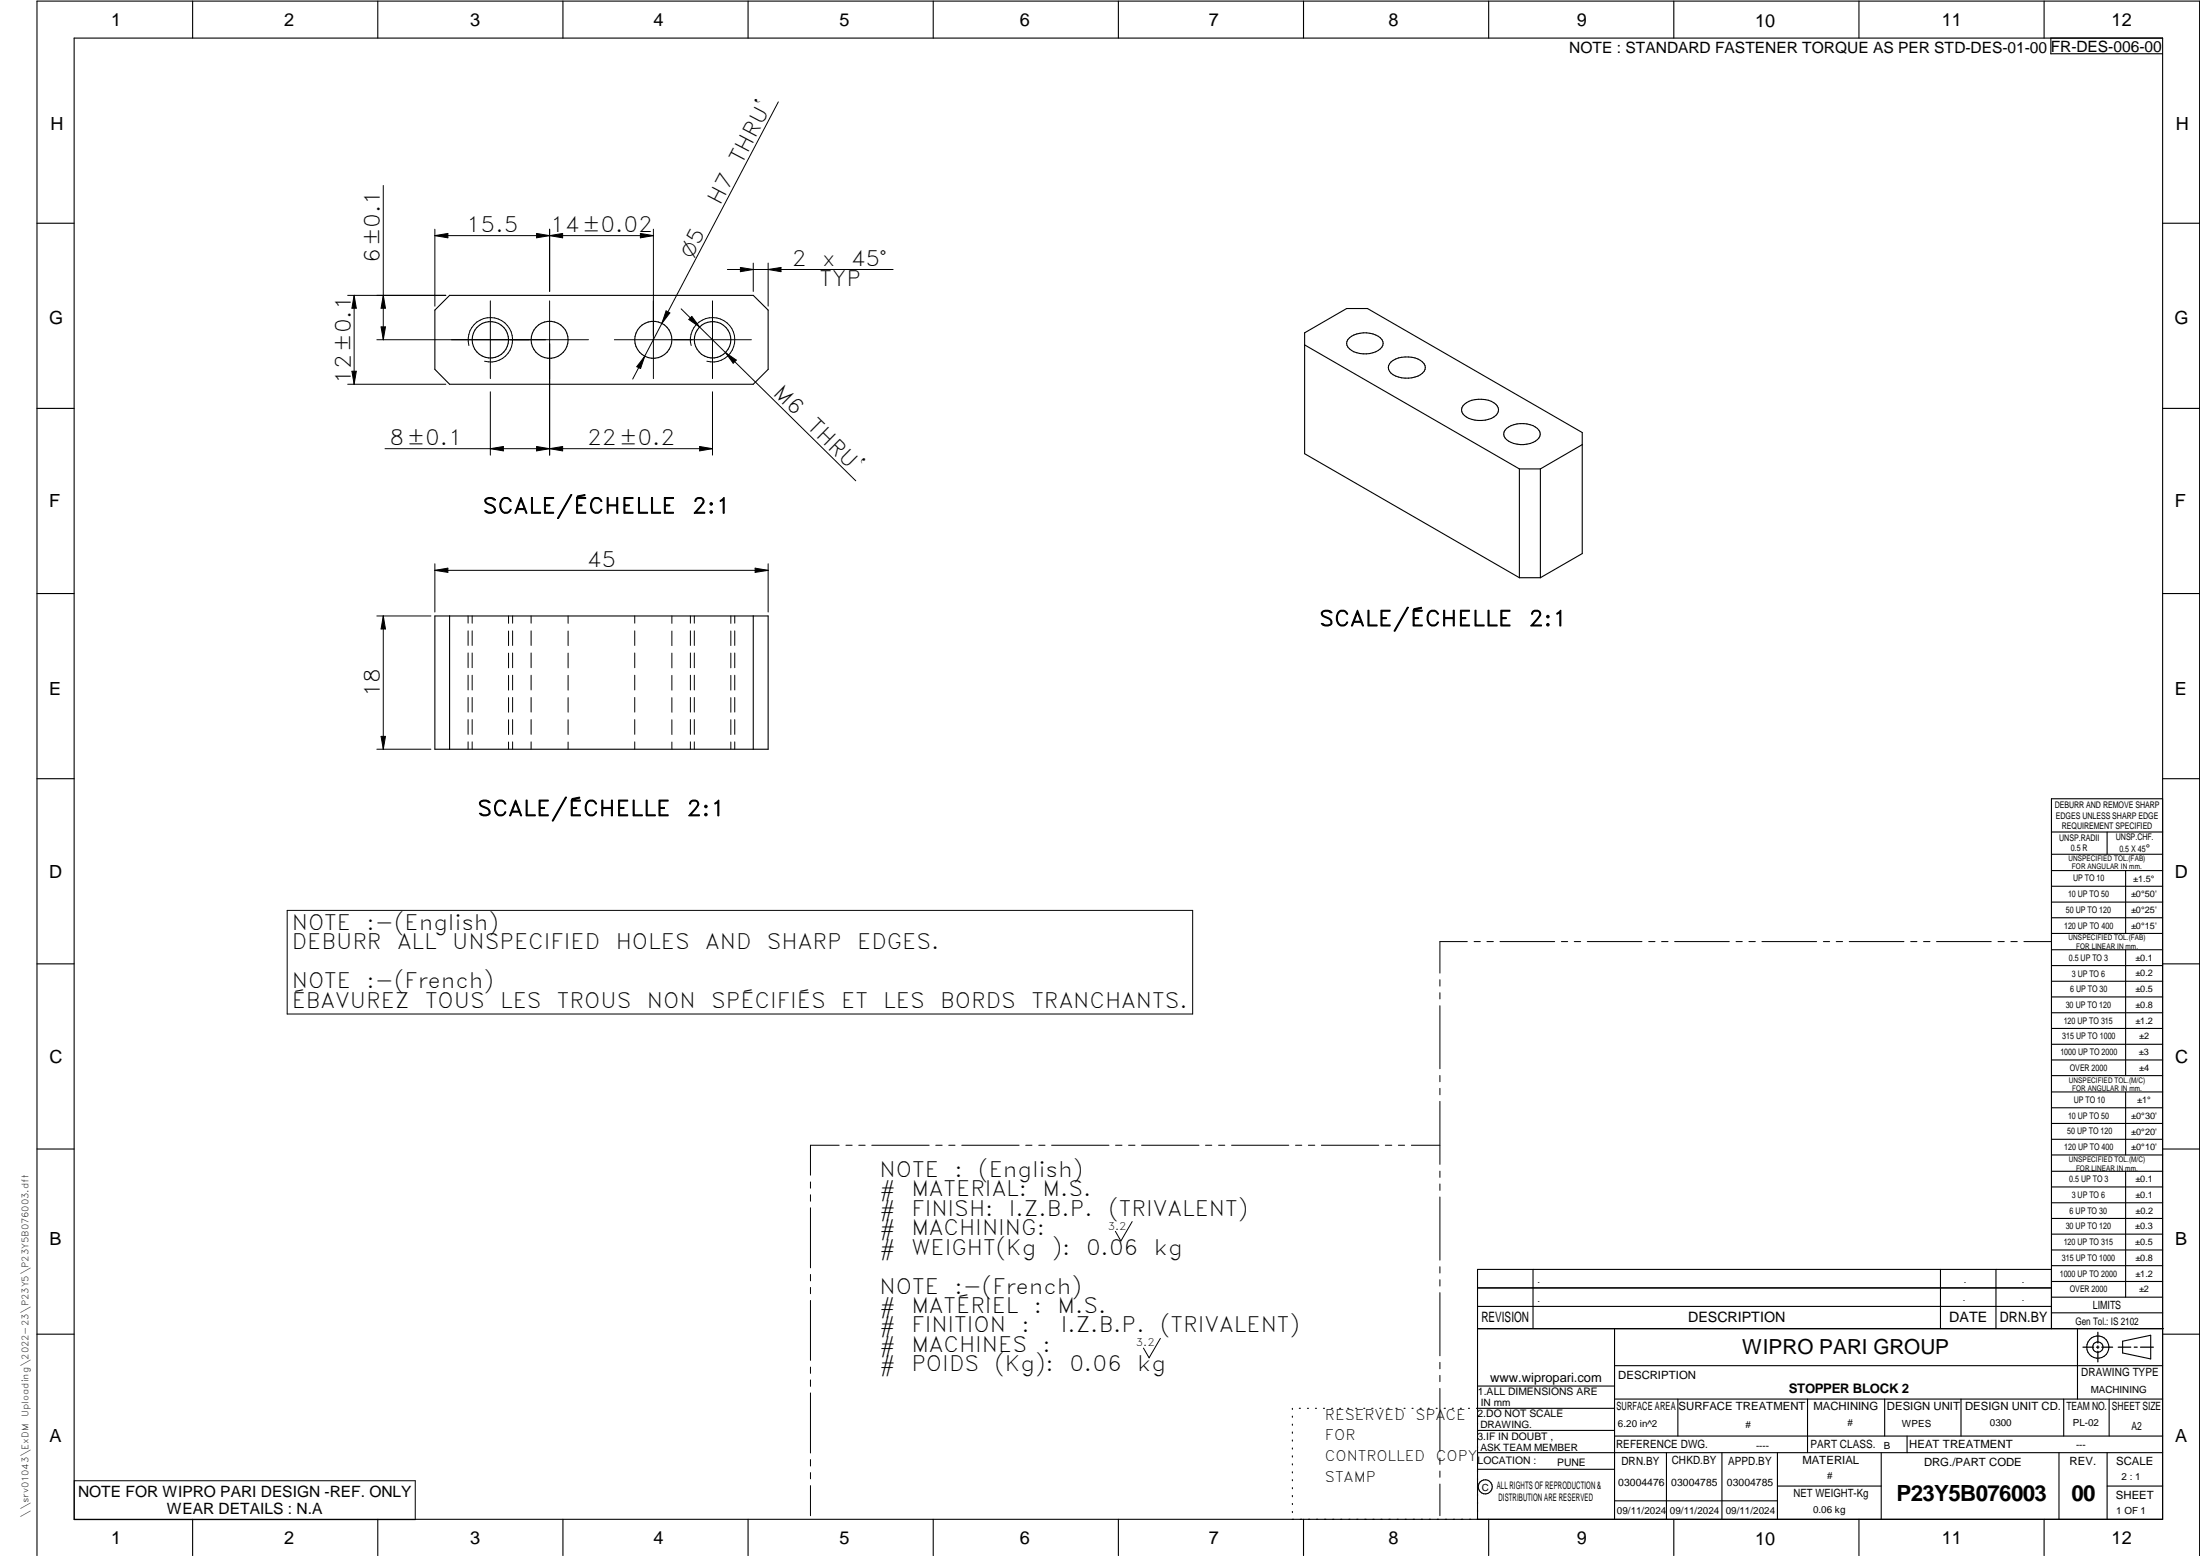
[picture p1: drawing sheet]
<svg xmlns="http://www.w3.org/2000/svg" width="594mm" height="420mm" viewBox="0 0 594 420" stroke-linecap="round" stroke-linejoin="round" font-family="sans-serif">
<g fill="none" stroke="#000" stroke-width=".3">
<path d="M20 10.3h564v400h-564zM52 .3v10M102 .3v10M152 .3v10M202 .3v10M252 .3v10M302 .3v10M352 .3v10M402 .3v10M452 .3v10M502 .3v10M552 .3v10"/>
<path d="M553.8 10.3v4.2h30.2M10 60.3h10M584 60.3h10M117.4 83.7l4-3.9h82l4 3.9v16l-4 4.1h-82l-4-4.1zM352.3 93.1l58 33.5M364.4 91.2a6.8 6.8 0 0 1 8.8 .5 1.99 1.99 0 0 1-1 2.9 7.2 7.2 0 0 1-7.8-.4 1.82 1.82 0 0 1 0-3zM375.6 97.7a7 7 0 0 1 8.9 .5 2.02 2.02 0 0 1-.9 3 7.5 7.5 0 0 1-8-.4 1.93 1.93 0 0 1 0-3.1zM10 110.3h10M395.4 109.2a7.3 7.3 0 0 1 8.5 0 2.03 2.03 0 0 1-.5 3.4 7.5 7.5 0 0 1-8-.4 1.86 1.86 0 0 1 0-3zM406.8 115.7a7.2 7.2 0 0 1 8.4 0 1.98 1.98 0 0 1-.6 3.4 6.9 6.9 0 0 1-8.2-.9 1.82 1.82 0 0 1 .4-2.5zM584 110.3h10M410.3 126.6v29.4"/>
<path d="M410.3 126.6h5.7M416 126.6v29.4M427.3 120.1l-11.3 6.5M410.3 156h5.7M416 156l11.3-6.5v-32.7l-58-33.5h-5.7l-11.3 6.6v32.6l58 33.5M10 160.3h10M117.4 166.3h90v36h-90zM121.4 166.3v36M203.4 166.3v36M584 160.3h10M10 210.3h10M584 215.7h-30v143.1"/>
<path d="M584 210.3h10M554 224.7h30M554 230.7h30M554 235.1h30M554 239.3h30M569 224.7v6M574 235.1v17M554 243.6h30M554 247.8h30M554 252.1h30M554 256.5h30M574 256.5v33.9"/>
<path d="M10 260.3h10M554 260.7h30M554 265h30M554 269.2h30M554 273.5h30M554 277.7h30M584 260.3h10M554 282h30M554 286.2h30M554 290.4h30M554 294.9h30M554 299.1h30"/>
<path d="M574 294.9v17M10 310.3h10M554 303.4h30M554 307.6h30M554 311.9h30M554 316.3h30M574 316.3v34M584 310.3h10M554 320.5h30M554 324.8h30M554 329h30M554 333.2h30"/>
<path d="M554 337.5h30M399 358.8h185.2M399 352.8h155M399 347.8h155M414 342.8v16M436 358.8v51.5M524 342.8v16M539 342.8v16M554 341.8h30M554 346h30M554 350.3h30M554 354.5h30"/>
<path d="M554 342.8h-155v67.5M561 358.8v19M10 360.3h10M399 374.3h37M436 377.8h148M453.1 377.8v10M488.1 377.8v14.5M508.9 377.8v10M529.5 377.8v10M557.3 377.8v10M569.5 377.8v10M573.2 362.2l7.6-1.6v6.3l-7.6-1.6z"/>
<path d="M584 368.8h-148M584 360.3h10M349 380.3v.3M349 382.4v.3M349 384.6v.3M349 386.7v.3M349 388.8v.3M349 391v.3M349 393.1v.3M349 395.3v.3M349 397.4v.3M349 399.5v.3"/>
<path d="M350.9 380.3h.2M353.1 380.3h.2M355.2 380.3h.3M357.4 380.3h.3M359.6 380.3h.3M361.7 380.3h.3M363.9 380.3h.3M366.1 380.3h.3M368.3 380.3h.2M370.4 380.3h.3M372.6 380.3h.3M374.8 380.3h.3"/>
<path d="M376.9 380.3h.4M379.1 380.3h.3M381.3 380.3h.3M383.4 380.3h.4M385.6 380.3h.3M387.8 380.3h.3M390 380.3h.3M392.2 380.3h.3M394.3 380.3h.3M396.5 380.3h.3M398.7 380.3h37.3M399 396.7h37"/>
<path d="M399 392.3h185M399 386.2h37M436 387.8h148M450 392.3v18M465 392.3v18M480 392.3v18M508 392.3v18M515 387.8v4.5M556 392.3v18M569 392.3v18M52 410.3v9.7M102 410.3v9.7"/>
<path d="M152 410.3v9.7M202 410.3v9.7M252 410.3v9.7M302 410.3v9.7M349 401.7v.3M349 403.8v.4M349 406v.3M349 408.1v.3M352 410.3v9.7M402 410.3v9.7M436 405.3h44M452 410.3v9.7"/>
<path d="M480 401.3h28M502 410.3v9.7M552 410.3v9.7M569 401.3h15M10 420v-419.7h584v419.7"/>
<circle cx="132.4" cy="91.8" r="4.9"/>
<circle cx="148.4" cy="91.8" r="5"/>
<circle cx="176.4" cy="91.7" r="5"/>
<circle cx="192.4" cy="91.7" r="4.9"/>
<circle cx="566.5" cy="363.7" r="1.39"/>
<circle cx="566.5" cy="363.8" r="3"/>
<circle cx="401.1" cy="401.5" r="1.9"/>
</g>
<g fill="none" stroke="#000" stroke-width=".27">
<path d="M210.2 27.5l-31.5 59.8M103.5 50.1v41.6M93.9 79.8h26.5M95.6 79.8v24M95.6 79.8l.6 3.4h-1.2zM103.5 79.8l.6 3.4h-1.2zM117.4 61.9v20.8M117.4 63.6h59M117.4 63.6l3.5-.6v1.2zM144.9 63v1.2l7-1.2v1.2zM148.4 61.9v16.8M172.9 63l3.5 .6-3.5 .6z"/>
<path d="M176.4 61.9v40.3M196.4 72.8h44.8M199.9 72.2l3.5 .6-3.5 .6zM203.4 71v7.7M207.4 72.8l3.5-.6v1.2zM207.4 71v11.7M101.8 91.7h57.1M102.9 88.3h1.2l-.6 3.4zM126.6 93.3a6 6 0 0 1 5.3-7.5 6 6 0 0 1 6.5 6.5 6 6 0 0 1-7.6 5.2M132.4 81.2v21M148.4 81.2v41.7M165.9 91.7h37"/>
<path d="M174.1 96.2l-1.1 3.3-1-.5zM178.7 87.3l-7.8 15.1M179.9 83.9l1 .6-2.2 2.8zM183.9 83.4l12 11.8M186.6 93.3a6 6 0 0 1 5.3-7.5 6 6 0 0 1 6.5 6.5 6 6 0 0 1-7.5 5.2M186.8 85.4l2.1 2.9-2.9-2zM192.4 81.2v21M195.9 95.2l35.2 34.6M195.9 95.2l2.9 2-.8 .9zM93.9 103.8h26.5M95 100.2h1.2l-.6 3.6zM132.4 105.8v17.1"/>
<path d="M192.4 105.8v17.1M104 121.2h88.4M132.4 121.2l3.5-.6v1.2zM144.9 120.6v1.2l7-1.2v1.2zM188.9 120.6l3.5 .6-3.5 .6zM117.4 154l3.5-.6v1.2zM117.4 152.2v13.1M117.4 154h90M203.9 153.4l3.5 .6-3.5 .6zM207.4 152.2v13.1M101.8 166.3h14.6M103.5 166.3l.6 3.5h-1.2z"/>
<path d="M103.5 166.3v36M126.4 166.3v2M126.4 170.3v4M126.4 176.3v4M127.5 166.3v2M127.5 170.3v4M127.5 176.3v4M137.3 166.3v2M137.3 170.4v3.9M137.3 176.4v3.9M138.4 166.3v2M138.4 170.3v4"/>
<path d="M138.4 176.3v4M143.4 166.3v2M143.4 170.3v4M143.4 176.3v4M153.4 166.3v2M153.4 170.4v3.9M153.4 176.4v3.9M171.4 166.3v2M171.4 170.3v4M171.4 176.3v4M181.4 166.3v2M181.4 170.4v3.9"/>
<path d="M181.4 176.4v3.9M186.4 166.3v2M186.4 170.3v4M186.4 176.3v4M187.5 166.3v2M187.5 170.3v4M187.5 176.3v4M197.4 166.3v2M197.4 170.4v3.9M197.4 176.4v3.9M198.4 166.3v2M198.4 170.3v4"/>
<path d="M198.4 176.3v4M102.9 198.8h1.2l-.6 3.5zM126.4 182.3v4M126.4 188.3v4M126.4 194.3v4M127.5 182.3v4M127.5 188.3v4M127.5 194.3v4M137.3 182.4v4M137.3 188.4v3.9M137.3 194.4v3.9M138.4 182.3v4"/>
<path d="M138.4 188.3v4M138.4 194.3v4M143.4 182.3v4M143.4 188.3v4M143.4 194.3v4M153.4 182.4v4M153.4 188.4v3.9M153.4 194.4v3.9M171.4 182.3v4M171.4 188.3v4M171.4 194.3v4M181.4 182.4v4"/>
<path d="M181.4 188.4v3.9M181.4 194.4v3.9M186.4 182.3v4M186.4 188.3v4M186.4 194.3v4M187.5 182.3v4M187.5 188.3v4M187.5 194.3v4M197.4 182.4v4M197.4 188.4v3.9M197.4 194.4v3.9M198.4 182.3v4"/>
<path d="M198.4 188.3v4M198.4 194.3v4M101.8 202.3h14.6M126.4 200.3v2M127.5 200.3v2M137.3 200.4v1.9M138.4 200.3v2M143.4 200.3v2M153.4 200.4v1.9M171.4 200.3v2M181.4 200.4v1.9M186.4 200.3v2"/>
<path d="M187.5 200.3v2M197.4 200.4v1.9M198.4 200.3v2M77.5 245.8h244.6v28h-244.6zM396.2 254.3h-7.4v8.5M398.1 254.3h1.6M401.5 254.3h1.8M405 254.3h14.8M421.6 254.3h1.7M425.1 254.3h1.7M428.6 254.3h14.8M445.2 254.3h1.7"/>
<path d="M448.7 254.3h1.7M452.2 254.3h14.8M468.8 254.3h1.7M472.3 254.3h1.7M475.8 254.3h14.8M492.4 254.3h1.7M495.8 254.3h1.8M499.4 254.3h14.7M516 254.3h1.6M519.4 254.3h1.8M522.9 254.3h14.8M539.5 254.3h1.7"/>
<path d="M543 254.3h1.7M546.5 254.3h7.4M388.8 264.5v1.8M388.8 268.1v1.6M388.8 271.6v17M388.8 290.4v1.7M388.8 293.9v1.7M388.8 297.4v17M218.9 319.2v1.6M226.6 309.2h-7.7v8.1M228.4 309.2h1.7M231.9 309.2h1.7"/>
<path d="M235.4 309.2h15.5M252.7 309.2h1.7M256.2 309.2h1.7M259.7 309.2h15.5M277 309.2h1.7M280.5 309.2h1.7M284 309.2h15.5M301.2 309.2h1.8M304.8 309.2h1.7M308.3 309.2h15.5M325.5 309.2h1.7M329.1 309.2h1.6"/>
<path d="M332.6 309.2h15.4M349.8 309.2h1.7M353.3 309.2h1.7M356.8 309.2h15.5M374.1 309.2h1.7M377.6 309.2h1.7M381.1 309.2h7.7M388.8 316.2v1.7M388.8 319.7v1.7M218.9 322.6v1.8M218.9 326.1v16.2M305.7 329.9l-3 5.2-1.5-2.6"/>
<path d="M388.8 323.2v17.1M218.9 344.1v1.8M218.9 347.6v1.7M218.9 351.2v16.1M388.8 342.1v1.6M388.8 345.6v1.7M388.8 349v17.1M218.9 369.1v1.7M218.9 372.6v1.8M218.9 376.1v16.2M313.3 361.4l-3 5.2-1.5-2.6M388.8 367.9v1.7"/>
<path d="M388.8 371.4v1.7M388.8 374.9v17M20.1 399.8h92v10.5h-92zM218.9 394.1v1.8M218.9 397.6v1.7M388.8 393.7v1.7M388.8 397.2v1.7M218.9 401.2v8.1M388.8 400.7v8.6"/>
</g>
<path d="M566.5 359.7v3M562.5 363.8h2.9M566.1 363.8h.7M566.5 363.4v.7M566.5 364.9v2.8M567.6 363.8h2.9M572 363.8h3.4M576.3 363.8h.8M578 363.8h3.5" fill="none" stroke="#000" stroke-width=".34"/>
<g fill="#000">
<path d="M117.4 63.6l3.5-.6v1.2zM144.9 63l3.5 .6-3.5 .6zM148.4 63.6l3.5-.6v1.2zM172.9 63l3.5 .6-3.5 .6zM199.9 72.2l3.5 .6-3.5 .6zM207.4 72.8l3.5-.6v1.2zM95.6 79.8l.6 3.4h-1.2zM103.5 79.8l.6 3.4h-1.2zM102.9 88.3h1.2l-.6 3.4zM174.1 96.2l-1.1 3.3-1-.5zM179.9 83.9l1 .6-2.2 2.8zM186.8 85.4l2.1 2.9-2.9-2z"/>
<path d="M195.9 95.2l2.9 2-.8 .9zM95 100.2h1.2l-.6 3.6zM132.4 121.2l3.5-.6v1.2zM144.9 120.6l3.5 .6-3.5 .6zM148.4 121.2l3.5-.6v1.2zM188.9 120.6l3.5 .6-3.5 .6zM117.4 154l3.5-.6v1.2zM203.9 153.4l3.5 .6-3.5 .6zM103.5 166.3l.6 3.5h-1.2zM102.9 198.8h1.2l-.6 3.5z"/>
</g>
<g font-size="6">
<text x="512.1" y="405.2">P23Y5B076003</text>
<text x="559.4" y="405.2">00</text>
</g>
<g font-size="5.7">
<text x="200.3" y="44.5" transform="rotate(-62 200.3 44.5)">THRU`</text>
<text x="194.5" y="55.6" transform="rotate(-62 194.5 55.6)">H7</text>
<text x="125.9" y="62.7">15.5</text>
<text x="148.6" y="62.7">14±0.02</text>
<text x="102.6" y="71.1" transform="rotate(-90 102.6 71.1)">6±0.1</text>
<text x="213.9" y="71.9">2</text>
<text x="222" y="71.9">x</text>
<text x="229.8" y="71.9">45°</text>
<text x="221.3" y="77.2">TYP</text>
<text x="94.7" y="103.6" transform="rotate(-90 94.7 103.6)">12±0.1</text>
<text x="208.5" y="106.4" transform="rotate(45 208.5 106.4)">M6</text>
<text x="217.7" y="115.4" transform="rotate(45 217.7 115.4)">THRU`</text>
<text x="105.2" y="120.3">8±0.1</text>
<text x="158.5" y="120.3">22±0.2</text>
<text x="130.3" y="138.6">SCALE/ÉCHELLE</text>
<text x="186.9" y="138.6">2:1</text>
<text x="158.4" y="153.1">45</text>
<text x="356.2" y="169">SCALE/ÉCHELLE</text>
<text x="412.8" y="169">2:1</text>
<text x="102.6" y="188.3" transform="rotate(-90 102.6 188.3)">18</text>
<text x="128.9" y="220.3">SCALE/ÉCHELLE</text>
<text x="185.4" y="220.3">2:1</text>
<text x="78.8" y="251.1">NOTE</text>
<text x="99" y="251.1">:-(English)</text>
<text x="78.8" y="256.3">DEBURR</text>
<text x="107.2" y="256.3">ALL</text>
<text x="122.1" y="256.3">UNSPECIFIED</text>
<text x="166.3" y="256.3">HOLES</text>
<text x="190.4" y="256.3">AND</text>
<text x="207.1" y="256.3">SHARP</text>
<text x="231.5" y="256.3">EDGES.</text>
<text x="78.8" y="266.8">NOTE</text>
<text x="99" y="266.8">:-(French)</text>
<text x="78.8" y="272.1">ÉBAVUREZ</text>
<text x="114.8" y="272.1">TOUS</text>
<text x="135.1" y="272.1">LES</text>
<text x="150.4" y="272.1">TROUS</text>
<text x="174.7" y="272.1">NON</text>
<text x="192" y="272.1">SPÉCIFIÉS</text>
<text x="227.1" y="272.1">ET</text>
<text x="238.5" y="272.1">LES</text>
<text x="253.9" y="272.1">BORDS</text>
<text x="278.5" y="272.1">TRANCHANTS.</text>
<text x="237.5" y="317.8">NOTE</text>
<text x="257.7" y="317.8">:</text>
<text x="264.1" y="317.8">(English)</text>
<text x="237.5" y="323">#</text>
<text x="246.1" y="323">MATERIAL:</text>
<text x="281.5" y="323">M.S.</text>
<text x="237.5" y="328.3">#</text>
<text x="246.1" y="328.3">FINISH:</text>
<text x="272.4" y="328.3">I.Z.B.P.</text>
<text x="299.3" y="328.3">(TRIVALENT)</text>
<text x="237.5" y="333.5">#</text>
<text x="246.1" y="333.5">MACHINING:</text>
<text x="237.5" y="338.8">#</text>
<text x="246.1" y="338.8">WEIGHT(Kg</text>
<text x="284" y="338.8">):</text>
<text x="293.3" y="338.8">0.06</text>
<text x="311.6" y="338.8">kg</text>
<text x="237.5" y="349.3">NOTE</text>
<text x="257.7" y="349.3">:-(French)</text>
<text x="237.5" y="354.5">#</text>
<text x="237.5" y="359.8">#</text>
<text x="246.1" y="359.8">FINITION</text>
<text x="246.1" y="354.5">MATÉRIEL</text>
<text x="275.8" y="359.8">:</text>
<text x="279.2" y="354.5">:</text>
<text x="285.6" y="354.5">M.S.</text>
<text x="286.4" y="359.8">I.Z.B.P.</text>
<text x="313.3" y="359.8">(TRIVALENT)</text>
<text x="237.5" y="365">#</text>
<text x="246.1" y="365">MACHINES</text>
<text x="281.5" y="365">:</text>
<text x="237.5" y="370.3">#</text>
<text x="246.1" y="370.3">POIDS</text>
<text x="268.5" y="370.3">(Kg):</text>
<text x="288.8" y="370.3">0.06</text>
<text x="307.1" y="370.3">kg</text>
</g>
<text font-size="5.6" x="470.5" y="365.5">WIPRO PARI GROUP</text>
<text font-size="5.4" x="186.9" y="70" transform="rotate(-62 186.9 70)">O5</text>
<g font-size="4.9">
<text x="30" y="6.9">1</text>
<text x="76.7" y="6.9">2</text>
<text x="127" y="6.9">3</text>
<text x="176.5" y="6.9">4</text>
<text x="226.7" y="6.9">5</text>
<text x="275.4" y="6.9">6</text>
<text x="326.4" y="6.9">7</text>
<text x="375" y="6.9">8</text>
<text x="425.8" y="6.9">9</text>
<text x="473.9" y="7.3">10</text>
<text x="524.3" y="6.9">11</text>
<text x="570.2" y="6.9">12</text>
<text x="13.6" y="35.1">H</text>
<text x="587.6" y="35.1">H</text>
<text x="13.2" y="87.5">G</text>
<text x="587.2" y="87.5">G</text>
<text x="13.2" y="137">F</text>
<text x="587.2" y="137">F</text>
<text x="13.2" y="187.6">E</text>
<text x="587.2" y="187.6">E</text>
<text x="13.2" y="237">D</text>
<text x="587.2" y="237">D</text>
<text x="13.4" y="287.1">C</text>
<text x="587.4" y="287.1">C</text>
<text x="13.4" y="336.2">B</text>
<text x="587.4" y="336.2">B</text>
<text x="13.4" y="389.3">A</text>
<text x="587.4" y="389.3">A</text>
<text x="30" y="416.9">1</text>
<text x="76.7" y="416.9">2</text>
<text x="127" y="416.9">3</text>
<text x="176.5" y="416.9">4</text>
<text x="226.7" y="416.9">5</text>
<text x="275.4" y="416.9">6</text>
<text x="326.4" y="416.9">7</text>
<text x="375" y="416.9">8</text>
<text x="425.8" y="416.9">9</text>
<text x="473.9" y="417.3">10</text>
<text x="524.3" y="416.9">11</text>
<text x="570.2" y="416.9">12</text>
</g>
<g font-size="4.2">
<text x="423.7" y="14.3">NOTE : STANDARD FASTENER TORQUE AS PER STD-DES-01-00</text>
<text x="553.8" y="14">FR-DES-006-00</text>
<text x="21.1" y="404.3">NOTE FOR WIPRO PARI DESIGN -REF. ONLY</text>
<text x="45.1" y="408.8">WEAR DETAILS : N.A</text>
</g>
<g font-size="3.9">
<text x="400" y="357.1">REVISION</text>
<text x="455.9" y="357.1">DESCRIPTION</text>
<text x="526.4" y="357.1">DATE</text>
<text x="540" y="357.1">DRN.BY</text>
<text x="357.8" y="383.3">RESERVED</text>
<text x="382.3" y="383.3">SPACE</text>
<text x="357.8" y="388.9">FOR</text>
<text x="357.8" y="394.5">CONTROLLED</text>
<text x="387.8" y="394.5">COPY</text>
<text x="357.8" y="400">STAMP</text>
</g>
<text font-size="3.6" x="483" y="376.1">STOPPER BLOCK 2</text>
<text font-size="3.5" x="402.4" y="373.3">www.wipropari.com</text>
<g font-size="3.1">
<text x="565.1" y="353.5">LIMITS</text>
<text x="562" y="371.7">DRAWING TYPE</text>
<text x="437" y="372.3">DESCRIPTION</text>
<text x="436.5" y="380.8">SURFACE AREA</text>
<text x="453.3" y="380.8">SURFACE TREATMENT</text>
<text x="489.7" y="380.8">MACHINING</text>
<text x="509.5" y="380.8">DESIGN UNIT</text>
<text x="530.6" y="380.8">DESIGN UNIT CD.</text>
<text x="558" y="380.6">TEAM NO.</text>
<text x="570.3" y="380.7">SHEET SIZE</text>
<text x="575.6" y="386.1">A2</text>
<text x="436.4" y="391.1">REFERENCE DWG.</text>
<text x="437.8" y="395.5">DRN.BY</text>
<text x="451.4" y="395.4">CHKD.BY</text>
<text x="466.6" y="395.5">APPD.BY</text>
<text x="486.7" y="395.4">MATERIAL</text>
<text x="488.9" y="390.9">PART CLASS.</text>
<text x="515.6" y="390.9">HEAT TREATMENT</text>
<text x="519.6" y="395.9">DRG./PART CODE</text>
<text x="558.9" y="395.5">REV.</text>
<text x="571.4" y="395.6">SCALE</text>
<text x="484.3" y="404.2">NET WEIGHT-Kg</text>
<text x="571.4" y="404.7">SHEET</text>
</g>
<text font-size="3" x="579.5" y="230.1">°</text>
<g font-size="2.8">
<text x="299.1" y="332.1">3.2</text>
<text x="560.4" y="357.7">Gen Tol.: IS 2102</text>
<text x="306.7" y="363.6">3.2</text>
<text x="399.1" y="376.6">1.ALL DIMENSIONS ARE</text>
<text x="399" y="382.7">2.DO NOT SCALE</text>
<text x="399" y="388.7">3.IF IN DOUBT ,</text>
<text x="399" y="395.4">LOCATION :</text>
<text x="420.5" y="396">PUNE</text>
<text x="404.2" y="402">ALL RIGHTS OF REPRODUCTION &amp;</text>
<text x="437" y="401.2">03004476</text>
<text x="451.3" y="401.2">03004785</text>
<text x="466.3" y="401.2">03004785</text>
<text x="404.7" y="405.4">DISTRIBUTION ARE RESERVED</text>
</g>
<g font-size="2.7">
<text x="564.6" y="376.2">MACHINING</text>
<text x="399.9" y="379.7">IN mm</text>
<text x="399.7" y="385.7">DRAWING.</text>
<text x="436.9" y="385.4">6.20 in^2</text>
<text x="471.4" y="385.5">#</text>
<text x="498.9" y="385">#</text>
<text x="513.6" y="385.3">WPES</text>
<text x="537.3" y="385.1">0300</text>
<text x="559.7" y="385.1">PL-02</text>
<text x="399.7" y="391.8">ASK TEAM MEMBER</text>
<text x="474.2" y="391.2">----</text>
<text x="508.7" y="391.2">B</text>
<text x="560.6" y="391.1">---</text>
<text x="493.4" y="399.5">#</text>
<text x="572.8" y="399.7">2 : 1</text>
<text x="400.1" y="402.5">C</text>
<text x="436.6" y="408.7">09/11/2024</text>
<text x="450.9" y="408.8">09/11/2024</text>
<text x="466" y="408.9">09/11/2024</text>
<text x="489.6" y="408.5">0.06 kg</text>
<text x="571.4" y="408.7">1 OF 1</text>
</g>
<g font-size="2.5">
<text x="554.9" y="218.3">DEBURR AND REMOVE SHARP</text>
<text x="555.2" y="221">EDGES UNLESS SHARP EDGE</text>
<text x="556.1" y="227.1">UNSP.RADII</text>
<text x="556.8" y="223.8">REQUIREMENT SPECIFIED</text>
<text x="571.4" y="226.9">UNSP.CHF.</text>
<text x="559.2" y="229.9">0.5 R</text>
<text x="572.3" y="230.1">0.5 X 45</text>
<text x="559.8" y="238">UP TO 10</text>
<text x="576.1" y="238.1">±1.5°</text>
<text x="558.5" y="242.2">10 UP TO 50</text>
<text x="575.5" y="242.3">±0°50'</text>
<text x="557.4" y="250.7">120 UP TO 400</text>
<text x="557.9" y="246.5">50 UP TO 120</text>
<text x="575.5" y="250.7">±0°15'</text>
<text x="575.5" y="246.5">±0°25'</text>
<text x="558.7" y="259.4">0.5 UP TO 3</text>
<text x="559.5" y="263.7">3 UP TO 6</text>
<text x="576.6" y="263.6">±0.2</text>
<text x="576.6" y="259.4">±0.1</text>
<text x="559" y="267.9">6 UP TO 30</text>
<text x="576.6" y="267.9">±0.5</text>
<text x="557.8" y="272.2">30 UP TO 120</text>
<text x="576.6" y="272.2">±0.8</text>
<text x="556.9" y="280.7">315 UP TO 1000</text>
<text x="557.3" y="276.4">120 UP TO 315</text>
<text x="576.6" y="276.4">±1.2</text>
<text x="577.7" y="280.7">±2</text>
<text x="556.4" y="284.9">1000 UP TO 2000</text>
<text x="577.6" y="284.9">±3</text>
<text x="558.9" y="289.2">OVER 2000</text>
<text x="577.7" y="289.3">±4</text>
<text x="560" y="297.9">UP TO 10</text>
<text x="577.1" y="297.9">±1°</text>
<text x="558.5" y="302.1">10 UP TO 50</text>
<text x="575.5" y="302.1">±0°30'</text>
<text x="557.4" y="310.6">120 UP TO 400</text>
<text x="558.2" y="306.3">50 UP TO 120</text>
<text x="575.5" y="310.6">±0°10'</text>
<text x="575.5" y="306.4">±0°20'</text>
<text x="558.8" y="319.2">0.5 UP TO 3</text>
<text x="559.4" y="323.4">3 UP TO 6</text>
<text x="576.6" y="319.2">±0.1</text>
<text x="576.6" y="323.5">±0.1</text>
<text x="558.9" y="327.7">6 UP TO 30</text>
<text x="576.7" y="327.7">±0.2</text>
<text x="557.8" y="332">30 UP TO 120</text>
<text x="576.6" y="332">±0.3</text>
<text x="556.8" y="340.5">315 UP TO 1000</text>
<text x="557.3" y="336.3">120 UP TO 315</text>
<text x="576.6" y="336.3">±0.5</text>
<text x="576.6" y="340.5">±0.8</text>
<text x="415.2" y="346.4">.</text>
<text x="530.3" y="346.5">.</text>
<text x="545.9" y="346.4">.</text>
<text x="556.2" y="344.7">1000 UP TO 2000</text>
<text x="576.6" y="344.7">±1.2</text>
<text x="415.2" y="351.5">.</text>
<text x="530" y="351.3">.</text>
<text x="545.9" y="351.4">.</text>
<text x="558.9" y="349">OVER 2000</text>
<text x="577.6" y="349">±2</text>
</g>
<g font-size="2.4">
<text x="7.7" y="382.7" transform="rotate(-90 7.7 382.7)">Uploading\2022-23\P23Y5\P23Y5B076003.dft</text>
<text x="7.7" y="409.8" transform="rotate(-90 7.7 409.8)">\\srv01043\ExDM</text>
</g>
<g font-size="2.1">
<text x="558.5" y="232.4">UNSPECIFIED TOL.(FAB)</text>
<text x="559.5" y="234.7">FOR ANGULAR IN mm.</text>
<text x="558.6" y="253.9">UNSPECIFIED TOL.(FAB)</text>
<text x="560.7" y="256.3">FOR LINEAR IN mm.</text>
<text x="558.7" y="292.3">UNSPECIFIED TOL.(M/C)</text>
<text x="559.6" y="294.7">FOR ANGULAR IN mm.</text>
<text x="558.7" y="313.7">UNSPECIFIED TOL.(M/C)</text>
<text x="560.6" y="316.1">FOR LINEAR IN mm.</text>
</g>
</svg>
